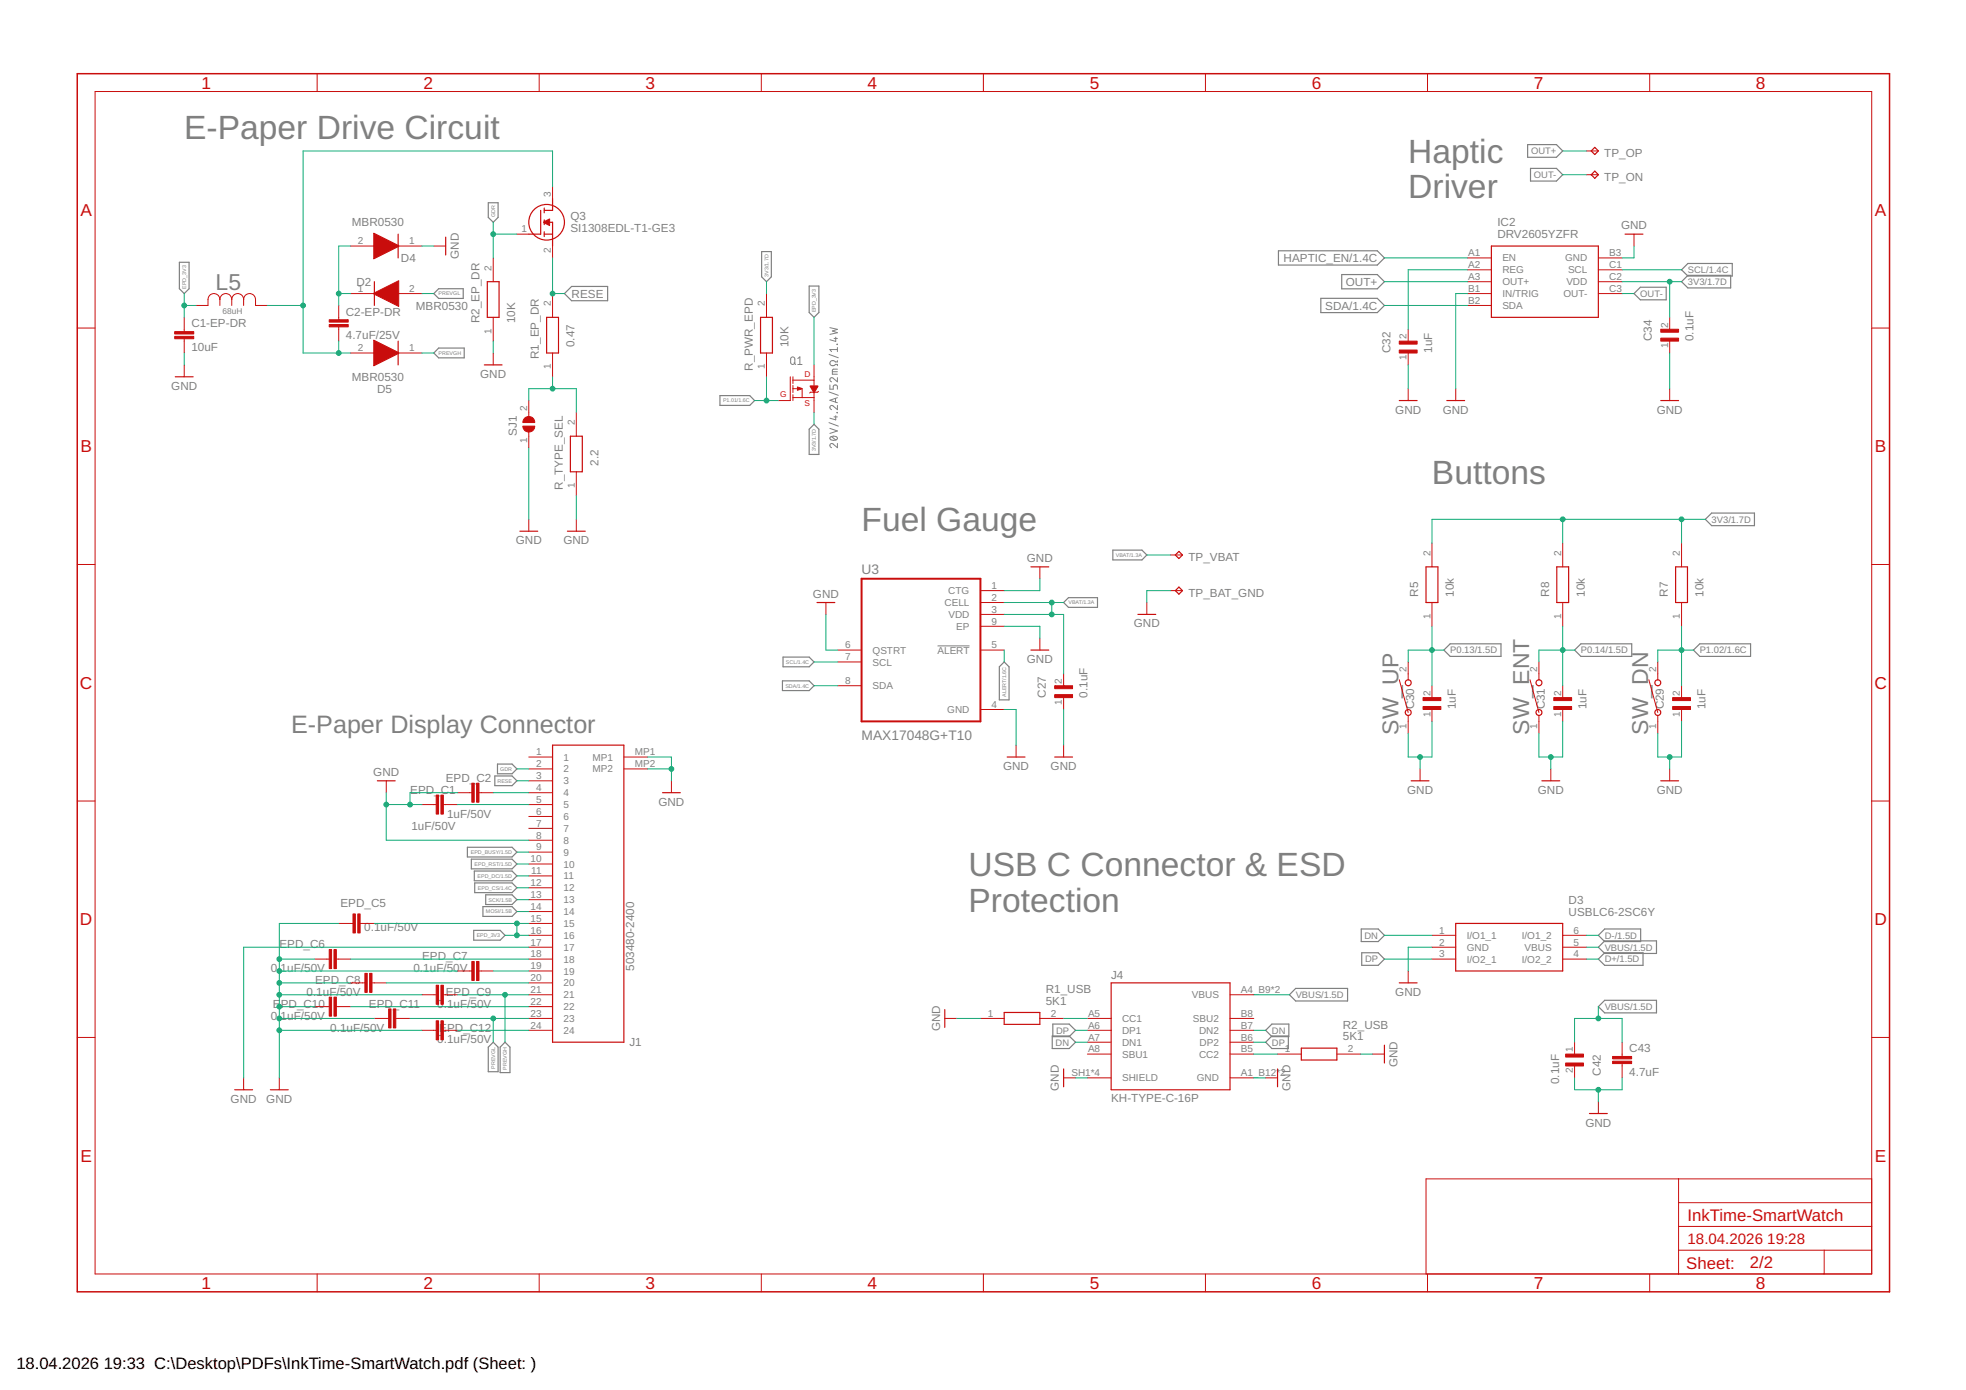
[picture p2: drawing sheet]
<svg xmlns="http://www.w3.org/2000/svg" width="420mm" height="297mm" viewBox="0 0 420 297" stroke-linecap="round" stroke-linejoin="round" font-family="sans-serif">
<g fill="none" stroke="#808080" stroke-width=".21">
<path d="M169.1 76.4l.3-.1 .4 .2 .1 .9a.44 .44 0 0 1-.5 .5 .44 .44 0 0 1-.4-.5zM169.7 77.5l.4 .4M170.5 77.9h.9M170.5 76.6l.4-.3v1.6M177.2 75.7l2 .8M177.4 70l1.6 .4-1.1 .3 1.1 .4-1.6 .4M177.9 79.4h1.1M178.2 72.3h.8M178.6 72.1v.9l-1.2-.4M178.9 73.6h.1zM179 78.9h-.9l-.2 .3v.8h1.1M179 77.1v.2h-.5a.61 .61 0 0 0-.9-.2 .61 .61 0 0 0 0 1 .61 .61 0 0 0 .9-.2h.5v.2"/>
<path d="M179 74.3v.8M179 74.7h-1.6l.3 .4M177.2 90.3l2 .8M177.2 83.8l2 .7M177.4 82.3v.9h.7v-.6a.45 .45 0 0 1 .4-.3 .45 .45 0 0 1 .5 .3v.6M177.4 91.5l1.6 .6-1.6 .5M177.5 93.4a1 1 0 0 1 1.5 .3 .95 .95 0 0 1-1.6 0zM177.7 93.3l.9 .7M178.2 89.1h.8M178.6 85.1v.8M178.6 88.8v.9l-1.2-.3M178.9 88.1l.1 .1z"/>
<path d="M179 94.8v.9l-.9-.8a.44 .44 0 0 0-.7 .1 .44 .44 0 0 0 .3 .7M179 86.6v.9l-.9-.7a.44 .44 0 0 0-.7 .1 .44 .44 0 0 0 .3 .6M179 80.7v.9l-.9-.8a.44 .44 0 0 0-.7 .2 .44 .44 0 0 0 .3 .6M179 85l-1.6 .5 1.6 .6M200.4 138h6.8"/>
</g>
<g fill="none" stroke="#808080" stroke-width=".25">
<path d="M326.5 30.9h6.1l1.4 1.4-1.4 1.3h-6.1zM327.1 36h5.5l1.4 1.3-1.4 1.4h-5.5zM38.3 56h2.1v5.7l-1 1-1.1-1zM104.4 43.3h2v3.2l-1 1-1-1zM162.8 53.8h2v5.4l-1 1-1-1zM273.2 53.6h21.1l1.6 1.5-1.6 1.5h-21.1zM286.7 58.7h7.6l1.6 1.5-1.6 1.5h-7.6zM360.7 58.8h9.2v2.7h-9.2l-1.3-1.3zM360.7 56.3h9.5v2.7h-9.5l-1.3-1.3zM92.7 62.7l1-1h5.3v2.1h-5.3zM93.7 74.4h5.5v2.1h-5.5l-1-1.1zM120.6 62.7l1.6-1.5h7.7v3.1h-7.7z"/>
<path d="M172.9 61.1h2.1v5.7l-1 1-1.1-1zM282.3 63.8h12l1.6 1.5-1.6 1.5h-12zM350.6 61.4h5.5v2.7h-5.5l-1.4-1.4zM153.9 84.5h6.3l1.1 1.1-1.1 1h-6.3zM174 90.7l1 1v5.4h-2.1v-5.4zM237.8 117.6h6.3l1 1-1 1.1h-6.3zM364.4 111l1.4-1.4h9.1v2.7h-9.1zM228.3 127.7h6.2v2.1h-6.2l-1-1zM308.6 138.9l1.3-1.3h10.9v2.7h-10.9zM336.5 138.9l1.4-1.3h10.8v2.7h-10.8zM361.9 138.9l1.4-1.3h10.8v2.7h-10.8zM167.2 145.5h5.7l1.1 1-1.1 1.1h-5.7z"/>
<path d="M167.3 140.4h5.6l1.1 1.1-1.1 1h-5.6zM213.6 142.5l1-1 1 1v7.1h-2zM105.7 165.8h3.7l1.1 1.1-1.1 1h-3.7zM106.3 163.3h3.1l1.1 1-1.1 1.1h-3.1zM99.9 181.1h9.5l1.1 1-1.1 1h-9.5zM100.7 183.6h8.7l1.1 1-1.1 1.1h-8.7zM101.2 198.8h5.7l1 1.1-1 1h-5.7zM101.4 186.1h8l1.1 1.1-1.1 1h-8zM101.5 188.7h7.9l1.1 1-1.1 1.1h-7.9zM103.2 193.7h6.2l1.1 1.1-1.1 1h-6.2zM103.8 191.2h5.6l1.1 1.1-1.1 1h-5.6zM290.9 198.5h3.6l1.4 1.4-1.4 1.3h-3.6z"/>
<path d="M342.9 198.5h7.7v2.7h-7.7l-1.3-1.3zM225 218.8h3.5l1.3 1.4-1.3 1.3h-3.5zM276.9 211.2h11.1v2.7h-11.1l-1.3-1.3zM291 203.6h3.5l1.4 1.4-1.4 1.3h-3.5zM341.6 202.4l1.3-1.3h11.1v2.7h-11.1zM341.6 215.1l1.3-1.3h11.1v2.7h-11.1zM342.9 203.6h8.2v2.7h-8.2l-1.3-1.3zM104.4 223.8l1-1.1 1 1.1v5.2h-2zM107.9 222.7l1.1 1.1v5.4h-2.1v-5.4zM224.9 221.4h3.6l1.3 1.3-1.3 1.4h-3.6zM270.5 220.2l1.3-1.4h3.6v2.7h-3.6zM271.8 221.4h3.5v2.7h-3.5l-1.3-1.4z"/>
</g>
<g fill="none" stroke="#c90d0c" stroke-width=".21">
<path d="M20.3 19.6h379.7v252.6h-379.7zM67.8 15.7v3.9M115.2 15.7v3.9M162.7 15.7v3.9M210.2 15.7v3.9M257.6 15.7v3.9M305.1 15.7v3.9M352.6 15.7v3.9M118.1 39.9v2.5M339 32.3h2.6M339 37.3h2.6M74.9 52.6h5.1"/>
<path d="M85.1 52.6h5.1M92.7 52.6h2.5M105.4 55.1v5.1M110.5 50h2.5M118.1 52.6v2.5M313.6 55.1h5.1M313.6 57.7h5.1M341.6 55.1h5.1M341.6 57.7h5.1M349.2 50v2.6M16.5 70.1h3.8M39.4 67.8v3.1"/>
<path d="M39.4 72.4v3M39.4 78v2.5M47 64a1.27 1.27 0 0 1 1.3-1.3 1.27 1.27 0 0 1 1.2 1.3M47 64a1.27 1.27 0 0 0-1.3-1.3 1.27 1.27 0 0 0-1.3 1.3v1.3h-2.5M47 64v1.3M49.5 64a1.27 1.27 0 0 1 1.3-1.3 1.27 1.27 0 0 1 1.3 1.3M49.5 64v1.3M52.1 64a1.27 1.27 0 0 1 1.2-1.3 1.27 1.27 0 0 1 1.3 1.3v1.3h2.5M52.1 64v1.3M72.4 65.3v3M72.4 69.8v3.1M74.9 62.7h5.1"/>
<path d="M74.9 75.4h5.1M85.1 62.7h5.1M85.1 75.4h5.1M105.4 67.8v5.1M105.4 75.4v2.6M118.1 62.7v5.1M118.1 75.4v5.1M163.8 62.7v5.1M163.8 75.4v5.1M174 78v4.5M300.9 70.4v2.5M300.9 75.4v2.6"/>
<path d="M313.6 60.2h5.1M313.6 62.7h5.1M313.6 65.3h5.1M341.6 60.2h5.1M341.6 62.7h5.1M356.8 67.8v2.6M356.8 72.9v2.5M400 70.1h3.8M113 85.6v3.4M113 92.3v3.5M123.2 88.1v5.1M168.9 80.5v5.1h-2.6"/>
<path d="M169.5 80.5v1.5M169.5 82.4v1.5M169.5 84.3v1.3M169.5 85h4.5M169.5 83.1h1.9v1.9M169.5 81.2h4.5M174 83.8v4.3M174.9 83.6l-.2 .2h-1.5l-.2 .2M300.9 83.1v2.5M311.1 83.1v2.5M356.8 83.1v2.5M113 111v2.5"/>
<path d="M123.2 100.8v5.1M123.2 111v2.5M250.2 118.6h2.5M306 116.1v5M334 116.1v5M359.4 116.1v5M16.5 120.6h3.8M176.5 128.8v2.5M179 138.9h5.1M209.5 138.9h5.1M209.5 126.2h5.1M209.5 128.8h5.1"/>
<path d="M209.5 131.3h5.1M209.5 133.8h5.1M222.2 121.1v2.6M222.2 136.4v2.5M245.1 128.8v2.5M250.2 126.2h2.5M306 128.8v5M334 128.8v5M359.4 128.8v5M400 120.6h3.8M179 141.5h5.1M179 146.5h5.1"/>
<path d="M209.5 151.6h5.1M217.1 159.2v2.6M227.3 144v2.5M227.3 149.1v2.5M227.3 159.2v2.6M299 145.3l1.9 7M300.9 141.5v3.8M300.9 152.9v3.8M306 146.5v2.6M306 151.6v2.6M327 145.3l1.9 7M328.9 141.5v3.8"/>
<path d="M328.9 152.9v3.8M334 146.5v2.6M334 151.6v2.6M352.4 145.3l1.9 7M354.3 141.5v3.8M354.3 152.9v3.8M359.4 146.5v2.6M359.4 151.6v2.6M16.5 171.2h3.8M82.5 166.9v2.5M90.2 171.9h3M94.7 171.9h3.1"/>
<path d="M97.8 169.4h3M102.4 169.4h3M113 161.8h5.1M113 164.3h5.1M113 166.9h5.1M113 169.4h5.1M113 171.9h5.1M113 174.5h5.1M113 177h5.1M113 179.6h5.1M133.3 161.8h5.1M133.3 164.3h5.1"/>
<path d="M143.5 166.9v2.5M303.5 164.3v2.6M331.4 164.3v2.6M356.8 164.3v2.6M400 171.2h3.8M72.4 197.3h3M77 197.3h3M113 182.1h5.1M113 184.6h5.1M113 187.2h5.1M113 189.7h5.1M113 192.3h5.1"/>
<path d="M113 194.8h5.1M113 197.3h5.1M113 199.9h5.1M306 199.9h5.1M334 199.9h5M67.3 205h3.1M67.3 215.1h3.1M71.9 205h3M71.9 215.1h3M74.9 210h3.1M79.5 210h3M80 217.6h3.1"/>
<path d="M84.6 217.6h3M90.2 212.6h3M94.7 212.6h3.1M97.8 207.5h3M102.4 207.5h3M113 202.4h5.1M113 205h5.1M113 207.5h5.1M113 210h5.1M113 212.6h5.1M113 215.1h5.1M113 217.6h5.1"/>
<path d="M201.9 217.6h2.5M209.5 217.6h5.1M222.2 217.6h5.1M232.4 217.6h5.1M262.9 212.6h5M262.9 217.6h5M300.9 207.5v2.5M306 202.4h5.1M306 205h5.1M334 202.4h5M334 205h5M16.5 221.7h3.8"/>
<path d="M52.1 230.3v2.6M59.7 230.3v2.6M90.2 220.2h3M94.7 220.2h3.1M113 220.2h5.1M227.3 230.3h2.5M232.4 220.2h5.1M232.4 225.3h5.1M232.4 222.7h5.1M232.4 230.3h5.1M262.9 220.2h5M262.9 225.3h5"/>
<path d="M262.9 222.7h5M262.9 230.3h5M270.5 230.3h2.5M273 225.3h5.1M285.7 225.3h5.1M293.3 225.3h2.6M336.5 222.7v2.6M336.5 227.8v2.5M341.6 235.4v2.6M346.7 222.7v3.1M346.7 227.3v3M400 221.7h3.8"/>
<path d="M358.7 251.9v20.3M358.7 257h41.3M400 251.9h-95.2v20.3M67.8 272.2v3.9M115.2 272.2v3.9M162.7 272.2v3.9M210.2 272.2v3.9M257.6 272.2v3.9M305.1 272.2v3.9M352.6 272.2v3.9M358.7 267.2h41.3M358.7 262.1h41.3"/>
<path d="M389.8 267.2v5"/>
</g>
<path d="M16.5 15.7h387.3v260.4h-387.3z" fill="none" stroke="#c90d0c" stroke-width=".32"/>
<g fill="none" stroke="#c90d0c" stroke-width=".25">
<path d="M340.8 31.5l.8 .8-.8 .7-.7-.7zM340.8 36.6l.8 .7-.8 .8-.7-.8zM85.1 50v5.1M95.2 50.7v3.8M115.5 45v5h-2.5M116.3 47.5h1.8v5.1M116.3 50h1.8M116.3 44.4v1.1M116.3 47v1M116.3 49.5v1M118.1 42.4v2.6h-1.8M318.7 52.6h22.9v15.2h-22.9z"/>
<path d="M347.3 50h3.8M80 60.2v5.1M85.1 72.9v5.1M103.5 78h3.8M104.1 60.2h2.6v7.6h-2.6zM116.8 67.8h2.6v7.6h-2.6zM162.5 67.8h2.6v7.6h-2.6zM37.5 80.5h3.8M121.9 93.2h2.5v7.6h-2.5zM299 85.6h3.9M309.2 85.6h3.8M354.9 85.6h3.8"/>
<path d="M111.1 113.5h3.8M121.3 113.5h3.8M251.9 117.8l.8 .8-.8 .8-.7-.8zM174.6 128.8h3.8M220.3 121.1h3.8M220.3 138.9h3.8M243.2 131.3h3.8M251.9 125.5l.8 .7-.8 .8-.7-.8zM304.8 121.1h2.5v7.7h-2.5zM332.7 121.1h2.5v7.7h-2.5zM358.1 121.1h2.5v7.7h-2.5zM118.1 159.2h15.2v63.5h-15.2z"/>
<path d="M80.6 166.9h3.9M141.6 169.4h3.8M215.2 161.8h3.9M225.4 161.8h3.8M301.6 166.9h3.8M329.5 166.9h3.8M354.9 166.9h3.8M311.1 197.3h22.9v10.2h-22.9zM201.9 215.8v3.7M214.6 216.4h7.6v2.5h-7.6zM237.5 210h25.4v22.9h-25.4zM299 210h3.9"/>
<path d="M50.2 232.9h3.8M57.8 232.9h3.8M227.3 228.4v3.8M273 228.4v3.8M278.1 224h7.6v2.5h-7.6zM295.9 223.4v3.8M339.7 238h3.8"/>
<circle cx="116.8" cy="47.5" r="3.8"/>
<circle cx="301" cy="145.9" r=".64"/>
<circle cx="301" cy="152.3" r=".64"/>
<circle cx="328.9" cy="145.9" r=".64"/>
<circle cx="328.9" cy="152.3" r=".64"/>
<circle cx="354.3" cy="145.9" r=".64"/>
<circle cx="354.3" cy="152.2" r=".63"/>
</g>
<g fill="#c90d0c" stroke="#c90d0c" stroke-width=".21">
<path d="M75.4 195.3h.5v4.1h-.5z"/>
<path d="M76.5 195.3h.5v4.1h-.5z"/>
<path d="M334.6 225.3h3.8v.6h-3.8z"/>
<path d="M334.6 227.2h3.8v.6h-3.8z"/>
<path d="M344.6 226.8h4.1v.5h-4.1z"/>
<path d="M344.6 225.8h4.1v.5h-4.1z"/>
<path d="M304.1 151h3.8v.6h-3.8z"/>
<path d="M304.1 149.1h3.8v.6h-3.8z"/>
<path d="M332.1 151h3.8v.6h-3.8z"/>
<path d="M332.1 149.1h3.8v.6h-3.8z"/>
<path d="M357.5 151h3.8v.6h-3.8z"/>
<path d="M357.5 149.1h3.8v.6h-3.8z"/>
<path d="M225.4 148.4h3.8v.7h-3.8z"/>
<path d="M225.4 146.5h3.8v.7h-3.8z"/>
<path d="M70.4 69.3h4v.5h-4z"/>
<path d="M70.4 68.3h4v.5h-4z"/>
<path d="M37.3 71.9h4.1v.5h-4.1z"/>
<path d="M37.3 70.9h4.1v.5h-4.1z"/>
<path d="M299 74.8h3.9v.6h-3.9z"/>
<path d="M299 72.9h3.9v.6h-3.9z"/>
<path d="M354.9 72.3h3.8v.6h-3.8z"/>
<path d="M354.9 70.4h3.8v.6h-3.8z"/>
<path d="M101.9 167.4h.5v4h-.5z"/>
<path d="M100.8 167.4h.5v4h-.5z"/>
<path d="M94.2 169.9h.5v4.1h-.5z"/>
<path d="M93.2 169.9h.5v4.1h-.5z"/>
<path d="M71.4 202.9h.5v4.1h-.5z"/>
<path d="M70.4 202.9h.5v4.1h-.5z"/>
<path d="M101.9 205.5h.5v4h-.5z"/>
<path d="M100.8 205.5h.5v4h-.5z"/>
<path d="M79 208h.5v4.1h-.5z"/>
<path d="M78 208h.5v4.1h-.5z"/>
<path d="M94.2 210.5h.5v4.1h-.5z"/>
<path d="M93.2 210.5h.5v4.1h-.5z"/>
<path d="M94.2 218.1h.5v4.1h-.5z"/>
<path d="M93.2 218.1h.5v4.1h-.5z"/>
<path d="M84.1 215.6h.5v4.1h-.5z"/>
<path d="M83.1 215.6h.5v4.1h-.5z"/>
<path d="M71.4 213.1h.5v4h-.5z"/>
<path d="M70.4 213.1h.5v4h-.5z"/>
</g>
<g fill="#c90d0c" stroke="#c90d0c" stroke-width=".21">
<path d="M116.2 47.4l1.3-.6v1.4l-1.3-.6z" fill-rule="evenodd"/>
<path d="M112.2 89.3a1.27 1.27 0 0 1 1.3-.2 1.27 1.27 0 0 1 .8 1.2h-2.6l.1-.5z" fill-rule="evenodd"/>
<path d="M111.7 91.1h2.6a1.27 1.27 0 0 1-1.3 1.2 1.27 1.27 0 0 1-1.3-1.2z" fill-rule="evenodd"/>
<path d="M173.2 82.5h1.6l-.8 1.5z" fill-rule="evenodd"/>
<path d="M170.4 82.7l.9 .4-.9 .3z" fill-rule="evenodd"/>
<path d="M79.9 49.8l5.3 2.7v.2l-5.3 2.6z" fill-rule="evenodd"/>
<path d="M79.9 62.7l5.3-2.7v5.5l-5.3-2.7z" fill-rule="evenodd"/>
<path d="M79.9 72.7l5.3 2.7v.1l-5.3 2.7z" fill-rule="evenodd"/>
</g>
<path d="M184.1 123.7h25.4v30.5h-25.4z" fill="none" stroke="#c90d0c" stroke-width=".42"/>
<g fill="none" stroke="#0dab76" stroke-width=".21">
<path d="M118.1 39.9v-7.6h-53.3v43.1h10.1M334 32.3h5M334 37.3h5M74.9 52.6h-2.5v12.7M90.2 52.6h2.5M105.4 47.5v7.6M105.4 50h5.1M118.1 55.1v7.6h2.5M295.9 55.1h17.7M313.6 57.7h-12.7v12.7M346.7 57.7h12.7M349.2 52.6v2.5h-2.5"/>
<path d="M39.4 62.7v5.1M39.4 75.4v2.6M39.4 65.3h2.5M57.1 65.3h7.7M72.4 62.7h2.5M72.4 72.9v2.5M90.2 62.7h2.5M90.2 75.4h2.5M105.4 72.9v2.5M163.8 60.2v2.5M174 67.8v10.2M295.9 65.3h17.7"/>
<path d="M295.9 60.2h17.7M300.9 78v5.1M313.6 62.7h-2.5v20.4M346.7 62.7h2.5M346.7 60.2h12.7M356.8 60.2v7.6M356.8 75.4v7.7M113 85.6v-2.5h10.2v5M113 95.8v15.2M118.1 80.5v2.6M161.3 85.6h5M163.8 80.5v5.1"/>
<path d="M174 88.1v2.6M123.2 105.9v5.1M245.1 118.6h5.1M334 111v5.1M359.4 111v5.1M364.4 111h-58.4v5.1M176.5 131.3v7.6h2.5M214.6 131.3h12.7v12.7M214.6 133.8h7.6v2.6M214.6 128.8h12.7M214.6 138.9v2.6M222.2 123.7v2.5h-7.6"/>
<path d="M224.8 128.8v2.5M250.2 126.2h-5.1v2.6M306 133.8v12.7M308.6 138.9h-7.7v2.6M334 133.8v12.7M336.5 138.9h-7.6v2.6M359.4 133.8v12.7M361.9 138.9h-7.6v2.6M174 141.5h5M174 146.5h5M214.6 151.6h2.5v7.6M227.3 151.6v7.6"/>
<path d="M306 154.2v7.6h-5.1v-5.1M334 154.2v7.6h-5.1v-5.1M359.4 154.2v7.6h-5.1v-5.1M82.5 171.9h7.7M82.5 169.4v10.2h30.5M97.8 169.4h-10.2v2.5M97.8 171.9h15.2M105.4 169.4h7.6M110.5 164.3h2.5M110.5 166.9h2.5M138.4 161.8h5.1v5.1M138.4 164.3h5.1"/>
<path d="M303.5 161.8v2.5M331.4 161.8v2.5M356.8 161.8v2.5M72.4 197.3h-12.7v33M80 197.3h33M107.9 199.9h5.1M110.5 182.1h2.5M110.5 184.6h2.5M110.5 187.2h2.5M110.5 194.8h2.5M110.5 192.3h2.5M110.5 197.3v2.6"/>
<path d="M110.5 189.7h2.5M295.9 199.9h10.1M339 199.9h2.6M59.7 217.6h20.3M59.7 207.5h38.1M59.7 205h7.6M59.7 210h15.2M59.7 212.6h30.5M59.7 215.1h7.6M74.9 205h38.1M74.9 215.1h38.1M82.5 210h30.5"/>
<path d="M87.6 217.6h25.4M97.8 212.6h15.2M105.4 217.6v5.1M105.4 207.5h7.6M107.9 212.6v10.1M113 202.4h-60.9v27.9M204.4 217.6h5.1M227.3 217.6h5.1M267.9 212.6h7.7M295.9 205h10.1M306 202.4h-5.1v5.1M339 202.4h2.6"/>
<path d="M339 205h2.6M341.6 215.1v2.5M59.7 220.2h30.5M97.8 220.2h15.2M229.8 230.3h2.6M229.8 220.2h2.6M229.8 222.7h2.6M267.9 225.3h5.1M267.9 230.3h2.6M267.9 220.2h2.6M267.9 222.7h2.6M290.8 225.3h2.5"/>
<path d="M336.5 222.7v-5.1h10.2v5.1M336.5 230.3v2.6h10.2v-2.6M341.6 232.9v2.5"/>
</g>
<g fill="#0dab76" stroke="#0dab76" stroke-width=".21">
<circle cx="341.6" cy="232.9" r=".51"/>
<circle cx="303.5" cy="161.8" r=".51"/>
<circle cx="331.4" cy="161.8" r=".51"/>
<circle cx="356.8" cy="161.8" r=".51"/>
<circle cx="143.5" cy="164.3" r=".51"/>
<circle cx="59.7" cy="205" r=".51"/>
<circle cx="59.7" cy="207.5" r=".51"/>
<circle cx="59.7" cy="210" r=".51"/>
<circle cx="59.7" cy="212.6" r=".51"/>
<circle cx="59.7" cy="215.1" r=".51"/>
<circle cx="59.7" cy="217.6" r=".51"/>
<circle cx="59.7" cy="220.2" r=".51"/>
<circle cx="87.6" cy="171.9" r=".51"/>
<circle cx="82.5" cy="171.9" r=".51"/>
<circle cx="105.4" cy="50" r=".51"/>
<circle cx="118.1" cy="62.7" r=".51"/>
<circle cx="110.5" cy="197.3" r=".51"/>
<circle cx="110.5" cy="199.9" r=".51"/>
<circle cx="39.4" cy="65.3" r=".51"/>
<circle cx="107.9" cy="212.6" r=".51"/>
<circle cx="105.4" cy="217.6" r=".51"/>
<circle cx="72.4" cy="75.4" r=".51"/>
<circle cx="64.8" cy="65.3" r=".51"/>
<circle cx="72.4" cy="62.7" r=".51"/>
<circle cx="118.1" cy="83.1" r=".51"/>
<circle cx="356.8" cy="60.2" r=".51"/>
<circle cx="359.4" cy="111" r=".51"/>
<circle cx="334" cy="111" r=".51"/>
<circle cx="163.8" cy="85.6" r=".51"/>
<circle cx="224.8" cy="128.8" r=".51"/>
<circle cx="224.8" cy="131.3" r=".51"/>
<circle cx="359.4" cy="138.9" r=".51"/>
<circle cx="306" cy="138.9" r=".51"/>
<circle cx="334" cy="138.9" r=".51"/>
<circle cx="341.6" cy="217.6" r=".51"/>
</g>
<g font-size="7.2" fill="#808080">
<text x="39.4" y="29.7">E-Paper Drive Circuit</text>
<text x="301" y="34.8">Haptic</text>
<text x="301" y="42.4">Driver</text>
<text x="306" y="103.4">Buttons</text>
<text x="184.1" y="113.5">Fuel Gauge</text>
<text x="207" y="187.2">USB C Connector &amp; ESD</text>
<text x="207" y="194.8">Protection</text>
</g>
<text font-size="5.4" fill="#808080" x="62.2" y="156.7">E-Paper Display Connector</text>
<g font-size="4.9" fill="#808080">
<text x="46.1" y="61.9">L5</text>
<text x="298.9" y="157" transform="rotate(-90 298.9 157)">SW_UP</text>
<text x="326.8" y="157" transform="rotate(-90 326.8 157)">SW_ENT</text>
<text x="352.2" y="157" transform="rotate(-90 352.2 157)">SW_DN</text>
</g>
<g font-size="3.7" fill="#c90d0c">
<text x="43" y="18.9">1</text>
<text x="90.5" y="18.9">2</text>
<text x="138" y="18.9">3</text>
<text x="185.4" y="18.9">4</text>
<text x="232.9" y="18.9">5</text>
<text x="280.3" y="18.9">6</text>
<text x="327.8" y="18.9">7</text>
<text x="375.3" y="18.9">8</text>
<text x="17.2" y="46.1">A</text>
<text x="400.7" y="46.1">A</text>
<text x="17.2" y="96.7">B</text>
<text x="400.7" y="96.7">B</text>
<text x="17.1" y="147.2">C</text>
<text x="400.6" y="147.2">C</text>
<text x="17.1" y="197.7">D</text>
<text x="400.6" y="197.7">D</text>
<text x="17.2" y="248.3">E</text>
<text x="400.7" y="248.3">E</text>
<text x="43" y="275.4">1</text>
<text x="90.5" y="275.4">2</text>
<text x="138" y="275.4">3</text>
<text x="185.4" y="275.4">4</text>
<text x="232.9" y="275.4">5</text>
<text x="280.3" y="275.4">6</text>
<text x="327.8" y="275.4">7</text>
<text x="375.3" y="275.4">8</text>
</g>
<g font-size="3.6" fill="#c90d0c">
<text x="360.6" y="260.8">InkTime-SmartWatch</text>
<text x="360.4" y="271.1">Sheet:</text>
<text x="374" y="271">2/2</text>
</g>
<g font-size="3.5">
<text x="3.5" y="292.5">18.04.2026</text>
<text x="22.2" y="292.5">19:33 C:\Desktop\PDFs\InkTime-SmartWatch.pdf (Sheet: )</text>
</g>
<g font-size="3.2" fill="#c90d0c">
<text x="360.6" y="265.9">18.04.2026</text>
<text x="377.7" y="265.9">19:28</text>
</g>
<g font-size="2.9" fill="#808080">
<text x="184.1" y="122.7">U3</text>
<text x="184.1" y="158.2">MAX17048G+T10</text>
</g>
<g font-size="2.5" fill="#808080">
<text x="342.9" y="33.5">TP_OP</text>
<text x="342.9" y="38.6">TP_ON</text>
<text x="121.9" y="47.1">Q3</text>
<text x="75.2" y="48.4">MBR0530</text>
<text x="121.9" y="49.7">SI1308EDL-T1-GE3</text>
<text x="320" y="50.9">DRV2605YZFR</text>
<text x="320" y="48.4">IC2</text>
<text x="346.4" y="49">GND</text>
<text x="85.7" y="56">D4</text>
<text x="98" y="55.3" transform="rotate(-90 98 55.3)">GND</text>
<text x="274.3" y="56">HAPTIC_EN/1.4C</text>
<text x="76.2" y="61.1">D2</text>
<text x="122.2" y="63.6">RESE</text>
<text x="287.6" y="61.1">OUT+</text>
<text x="40.9" y="70">C1-EP-DR</text>
<text x="73.9" y="67.4">C2-EP-DR</text>
<text x="88.9" y="66.2">MBR0530</text>
<text x="102.5" y="69.1" transform="rotate(-90 102.5 69.1)">R2_EP_DR</text>
<text x="110.1" y="69.1" transform="rotate(-90 110.1 69.1)">10K</text>
<text x="283.2" y="66.2">SDA/1.4C</text>
<text x="40.9" y="75.1">10uF</text>
<text x="73.9" y="72.5">4.7uF/25V</text>
<text x="115.2" y="76.7" transform="rotate(-90 115.2 76.7)">R1_EP_DR</text>
<text x="122.8" y="74.2" transform="rotate(-90 122.8 74.2)">0.47</text>
<text x="168.5" y="74.2" transform="rotate(-90 168.5 74.2)">10K</text>
<text x="297.1" y="75.4" transform="rotate(-90 297.1 75.4)">C32</text>
<text x="306" y="75.4" transform="rotate(-90 306 75.4)">1uF</text>
<text x="353" y="72.9" transform="rotate(-90 353 72.9)">C34</text>
<text x="361.9" y="72.9" transform="rotate(-90 361.9 72.9)">0.1uF</text>
<text x="36.6" y="83.3">GND</text>
<text x="75.2" y="81.4">MBR0530</text>
<text x="80.6" y="83.9">D5</text>
<text x="102.6" y="80.8">GND</text>
<text x="160.9" y="79.2" transform="rotate(-90 160.9 79.2)">R_PWR_EPD</text>
<text x="298.2" y="88.4">GND</text>
<text x="308.3" y="88.4">GND</text>
<text x="354.1" y="88.4">GND</text>
<text x="110.5" y="93.2" transform="rotate(-90 110.5 93.2)">SJ1</text>
<text x="127.9" y="99.6" transform="rotate(-90 127.9 99.6)">2.2</text>
<text x="120.3" y="104.6" transform="rotate(-90 120.3 104.6)">R_TYPE_SEL</text>
<text x="110.2" y="116.3">GND</text>
<text x="120.4" y="116.3">GND</text>
<text x="254" y="119.9">TP_VBAT</text>
<text x="219.5" y="120.1">GND</text>
<text x="173.7" y="127.7">GND</text>
<text x="254" y="127.5">TP_BAT_GND</text>
<text x="303.1" y="127.5" transform="rotate(-90 303.1 127.5)">R5</text>
<text x="310.7" y="127.5" transform="rotate(-90 310.7 127.5)">10k</text>
<text x="331.1" y="127.5" transform="rotate(-90 331.1 127.5)">R8</text>
<text x="338.7" y="127.5" transform="rotate(-90 338.7 127.5)">10k</text>
<text x="356.4" y="127.5" transform="rotate(-90 356.4 127.5)">R7</text>
<text x="364.1" y="127.5" transform="rotate(-90 364.1 127.5)">10k</text>
<text x="242.3" y="134.1">GND</text>
<text x="219.5" y="141.7">GND</text>
<text x="223.5" y="149.1" transform="rotate(-90 223.5 149.1)">C27</text>
<text x="232.4" y="149.1" transform="rotate(-90 232.4 149.1)">0.1uF</text>
<text x="302.2" y="151.6" transform="rotate(-90 302.2 151.6)">C30</text>
<text x="311.1" y="151.6" transform="rotate(-90 311.1 151.6)">1uF</text>
<text x="330.2" y="151.6" transform="rotate(-90 330.2 151.6)">C31</text>
<text x="339.1" y="151.6" transform="rotate(-90 339.1 151.6)">1uF</text>
<text x="355.6" y="151.6" transform="rotate(-90 355.6 151.6)">C29</text>
<text x="364.5" y="151.6" transform="rotate(-90 364.5 151.6)">1uF</text>
<text x="79.8" y="165.8">GND</text>
<text x="95.3" y="167.1">EPD_C2</text>
<text x="214.4" y="164.6">GND</text>
<text x="224.5" y="164.6">GND</text>
<text x="87.7" y="169.6">EPD_C1</text>
<text x="140.7" y="172.2">GND</text>
<text x="300.7" y="169.6">GND</text>
<text x="328.7" y="169.6">GND</text>
<text x="354.1" y="169.6">GND</text>
<text x="87.9" y="177.3">1uF/50V</text>
<text x="95.5" y="174.7">1uF/50V</text>
<text x="72.8" y="193.8">EPD_C5</text>
<text x="335.2" y="195.7">USBLC6-2SC6Y</text>
<text x="335.2" y="193.1">D3</text>
<text x="59.7" y="202.7">EPD_C6</text>
<text x="77.8" y="198.9">0.1uF/50V</text>
<text x="57.9" y="207.7">0.</text>
<text x="60" y="207.7">1uF/50V</text>
<text x="88.4" y="207.7">0.1uF/50V</text>
<text x="90.2" y="205.2">EPD_C7</text>
<text x="135.5" y="207.5" transform="rotate(-90 135.5 207.5)">503480-2400</text>
<text x="237.5" y="209.3">J4</text>
<text x="58.3" y="215.4">E</text>
<text x="60" y="215.4">PD_C10</text>
<text x="65.5" y="212.8">0.1uF/50V</text>
<text x="67.3" y="210.3">EPD_C8</text>
<text x="78.8" y="215.4">EPD_C11</text>
<text x="93.4" y="215.4">0.1uF/50V</text>
<text x="95.3" y="212.8">EPD_C9</text>
<text x="223.5" y="214.7">5K1</text>
<text x="223.5" y="212.2">R1_USB</text>
<text x="298.2" y="212.8">GND</text>
<text x="57.9" y="217.9">0.</text>
<text x="60" y="217.9">1uF/50V</text>
<text x="70.6" y="220.4">0.1uF/50V</text>
<text x="93.9" y="220.4">EPD_C12</text>
<text x="200.9" y="220.4" transform="rotate(-90 200.9 220.4)">GND</text>
<text x="287" y="219.8">R2_USB</text>
<text x="93.4" y="223">0.1uF/50V</text>
<text x="134.5" y="223.6">J1</text>
<text x="287" y="222.3">5K1</text>
<text x="348.2" y="224.9">C43</text>
<text x="226.3" y="233.1" transform="rotate(-90 226.3 233.1)">GND</text>
<text x="275.8" y="233.1" transform="rotate(-90 275.8 233.1)">GND</text>
<text x="298.7" y="228" transform="rotate(-90 298.7 228)">GND</text>
<text x="333.2" y="231.7" transform="rotate(-90 333.2 231.7)">0.1uF</text>
<text x="342.1" y="229.9" transform="rotate(-90 342.1 229.9)">C42</text>
<text x="348.2" y="230">4.7uF</text>
<text x="49.3" y="235.7">GND</text>
<text x="56.9" y="235.7">GND</text>
<text x="237.5" y="235.4">KH-TYPE-C-16P</text>
<text x="338.8" y="240.8">GND</text>
</g>
<g font-size="2.1" fill="#808080">
<text x="117.7" y="42.1" transform="rotate(-90 117.7 42.1)">3</text>
<text x="76.5" y="52.2">2</text>
<text x="87.4" y="52.2">1</text>
<text x="111.5" y="49.7">1</text>
<text x="105" y="57.9" transform="rotate(-90 105 57.9)">2</text>
<text x="117.7" y="54.1" transform="rotate(-90 117.7 54.1)">2</text>
<text x="313.8" y="54.8">A1</text>
<text x="313.8" y="57.3">A2</text>
<text x="313.8" y="59.8">A3</text>
<text x="321.1" y="55.9">EN</text>
<text x="321.1" y="58.4">REG</text>
<text x="334.5" y="55.9">GND</text>
<text x="335.1" y="58.4">SCL</text>
<text x="343.9" y="54.8">B3</text>
<text x="343.9" y="57.3">C1</text>
<text x="343.9" y="59.8">C2</text>
<text x="76.5" y="62.4">1</text>
<text x="87.4" y="62.4">2</text>
<text x="117.7" y="65.5" transform="rotate(-90 117.7 65.5)">2</text>
<text x="163.5" y="65.5" transform="rotate(-90 163.5 65.5)">2</text>
<text x="313.8" y="62.4">B1</text>
<text x="313.8" y="64.9">B2</text>
<text x="321.1" y="61">OUT+</text>
<text x="321.1" y="63.5">IN/TRIG</text>
<text x="334.1" y="63.5">OUT-</text>
<text x="334.7" y="61">VDD</text>
<text x="343.9" y="62.4">C3</text>
<text x="105" y="71.3" transform="rotate(-90 105 71.3)">1</text>
<text x="321.1" y="66">SDA</text>
<text x="356.5" y="70" transform="rotate(-90 356.5 70)">2</text>
<text x="76.5" y="75.1">2</text>
<text x="87.4" y="75.1">1</text>
<text x="300.6" y="77" transform="rotate(-90 300.6 77)">1</text>
<text x="300.6" y="72.5" transform="rotate(-90 300.6 72.5)">2</text>
<text x="356.5" y="74.4" transform="rotate(-90 356.5 74.4)">1</text>
<text x="117.7" y="79" transform="rotate(-90 117.7 79)">1</text>
<text x="163.5" y="79" transform="rotate(-90 163.5 79)">1</text>
<text x="112.7" y="87.8" transform="rotate(-90 112.7 87.8)">2</text>
<text x="112.7" y="94.7" transform="rotate(-90 112.7 94.7)">1</text>
<text x="122.8" y="90.9" transform="rotate(-90 122.8 90.9)">2</text>
<text x="122.8" y="104.3" transform="rotate(-90 122.8 104.3)">1</text>
<text x="305.7" y="118.8" transform="rotate(-90 305.7 118.8)">2</text>
<text x="333.6" y="118.8" transform="rotate(-90 333.6 118.8)">2</text>
<text x="359" y="118.8" transform="rotate(-90 359 118.8)">2</text>
<text x="211.9" y="125.9">1</text>
<text x="201.9" y="129.5">CELL</text>
<text x="202.7" y="127">CTG</text>
<text x="211.9" y="128.4">2</text>
<text x="211.9" y="130.9">3</text>
<text x="202.7" y="132.1">VDD</text>
<text x="204.4" y="134.6">EP</text>
<text x="211.9" y="133.5">9</text>
<text x="305.7" y="132.3" transform="rotate(-90 305.7 132.3)">1</text>
<text x="333.6" y="132.3" transform="rotate(-90 333.6 132.3)">1</text>
<text x="359" y="132.3" transform="rotate(-90 359 132.3)">1</text>
<text x="180.6" y="138.6">6</text>
<text x="180.6" y="141.1">7</text>
<text x="186.5" y="139.7">QSTRT</text>
<text x="186.5" y="142.2">SCL</text>
<text x="200.4" y="139.7">ALERT</text>
<text x="211.9" y="138.6">5</text>
<text x="300.6" y="143.6" transform="rotate(-90 300.6 143.6)">2</text>
<text x="328.5" y="143.6" transform="rotate(-90 328.5 143.6)">2</text>
<text x="353.9" y="143.6" transform="rotate(-90 353.9 143.6)">2</text>
<text x="180.6" y="146.2">8</text>
<text x="186.5" y="147.3">SDA</text>
<text x="226.9" y="146.2" transform="rotate(-90 226.9 146.2)">2</text>
<text x="305.7" y="148.7" transform="rotate(-90 305.7 148.7)">2</text>
<text x="333.6" y="148.7" transform="rotate(-90 333.6 148.7)">2</text>
<text x="359" y="148.7" transform="rotate(-90 359 148.7)">2</text>
<text x="202.4" y="152.4">GND</text>
<text x="211.9" y="151.3">4</text>
<text x="226.9" y="150.6" transform="rotate(-90 226.9 150.6)">1</text>
<text x="300.6" y="155.7" transform="rotate(-90 300.6 155.7)">1</text>
<text x="305.7" y="153.2" transform="rotate(-90 305.7 153.2)">1</text>
<text x="328.5" y="155.7" transform="rotate(-90 328.5 155.7)">1</text>
<text x="333.6" y="153.2" transform="rotate(-90 333.6 153.2)">1</text>
<text x="353.9" y="155.7" transform="rotate(-90 353.9 155.7)">1</text>
<text x="359" y="153.2" transform="rotate(-90 359 153.2)">1</text>
<text x="114.6" y="161.4">1</text>
<text x="135.7" y="161.4">MP1</text>
<text x="114.6" y="164">2</text>
<text x="114.6" y="166.5">3</text>
<text x="120.4" y="162.5">1</text>
<text x="120.4" y="165.1">2</text>
<text x="120.4" y="167.6">3</text>
<text x="126.6" y="162.5">MP1</text>
<text x="126.6" y="165.1">MP2</text>
<text x="135.7" y="164">MP2</text>
<text x="114.6" y="169">4</text>
<text x="114.6" y="171.6">5</text>
<text x="120.4" y="170.2">4</text>
<text x="120.4" y="172.7">5</text>
<text x="114.6" y="174.1">6</text>
<text x="114.6" y="176.7">7</text>
<text x="114.6" y="179.2">8</text>
<text x="120.4" y="175.2">6</text>
<text x="120.4" y="177.8">7</text>
<text x="113.4" y="184.3">10</text>
<text x="114.6" y="181.7">9</text>
<text x="120.4" y="180.3">8</text>
<text x="120.4" y="182.9">9</text>
<text x="120.4" y="185.4">10</text>
<text x="113.4" y="189.4">12</text>
<text x="113.4" y="191.9">13</text>
<text x="113.5" y="186.8">11</text>
<text x="120.4" y="187.9">11</text>
<text x="120.4" y="190.5">12</text>
<text x="113.4" y="194.4">14</text>
<text x="113.4" y="197">15</text>
<text x="120.4" y="193">13</text>
<text x="120.4" y="195.6">14</text>
<text x="113.4" y="199.5">16</text>
<text x="113.4" y="202.1">17</text>
<text x="120.4" y="198.1">15</text>
<text x="120.4" y="200.6">16</text>
<text x="120.4" y="203.2">17</text>
<text x="307.6" y="199.5">1</text>
<text x="307.6" y="202.1">2</text>
<text x="313.5" y="200.6">I/O1_1</text>
<text x="313.5" y="203.2">GND</text>
<text x="325.2" y="200.6">I/O1_2</text>
<text x="325.8" y="203.2">VBUS</text>
<text x="336.3" y="199.5">6</text>
<text x="336.3" y="202.1">5</text>
<text x="113.4" y="204.6">18</text>
<text x="113.4" y="207.1">19</text>
<text x="113.4" y="209.7">20</text>
<text x="120.4" y="205.7">18</text>
<text x="120.4" y="208.2">19</text>
<text x="307.6" y="204.6">3</text>
<text x="313.5" y="205.7">I/O2_1</text>
<text x="325.2" y="205.7">I/O2_2</text>
<text x="336.3" y="204.6">4</text>
<text x="113.4" y="212.2">21</text>
<text x="113.4" y="214.8">22</text>
<text x="120.4" y="210.8">20</text>
<text x="120.4" y="213.3">21</text>
<text x="120.4" y="215.9">22</text>
<text x="254.7" y="213.3">VBUS</text>
<text x="265.2" y="212.2">A4_B9*2</text>
<text x="113.4" y="217.3">23</text>
<text x="113.4" y="219.8">24</text>
<text x="120.4" y="218.4">23</text>
<text x="120.4" y="220.9">24</text>
<text x="211.1" y="217.3">1</text>
<text x="224.6" y="217.3">2</text>
<text x="232.5" y="219.8">A6</text>
<text x="232.5" y="217.3">A5</text>
<text x="239.8" y="220.9">DP1</text>
<text x="239.8" y="218.4">CC1</text>
<text x="255" y="218.4">SBU2</text>
<text x="256.2" y="220.9">DN2</text>
<text x="265.2" y="217.3">B8</text>
<text x="265.2" y="219.8">B7</text>
<text x="232.5" y="224.9">A8</text>
<text x="232.5" y="222.4">A7</text>
<text x="239.8" y="226">SBU1</text>
<text x="239.8" y="223.5">DN1</text>
<text x="256.2" y="226">CC2</text>
<text x="256.4" y="223.5">DP2</text>
<text x="265.2" y="222.4">B6</text>
<text x="265.2" y="224.9">B5</text>
<text x="274.6" y="224.9">1</text>
<text x="288.1" y="224.9">2</text>
<text x="336.2" y="224.9" transform="rotate(-90 336.2 224.9)">1</text>
<text x="229" y="230">SH1*4</text>
<text x="239.8" y="231.1">SHIELD</text>
<text x="255.8" y="231.1">GND</text>
<text x="265.2" y="230">A1_B12*</text>
<text x="273.6" y="230">2</text>
<text x="336.2" y="229.3" transform="rotate(-90 336.2 229.3)">2</text>
</g>
<g font-size="2" fill="#808080">
<text x="327.2" y="33">OUT+</text>
<text x="327.8" y="38">OUT-</text>
<text x="360.7" y="58.4">SCL/1.4C</text>
<text x="350.6" y="63.4">OUT-</text>
<text x="360.7" y="60.9">3V3/1.7D</text>
<text x="365.8" y="111.7">3V3/1.7D</text>
<text x="309.9" y="139.6">P0.13/1.5D</text>
<text x="337.9" y="139.6">P0.14/1.5D</text>
<text x="363.3" y="139.6">P1.02/1.6C</text>
<text x="291.6" y="200.6">DN</text>
<text x="342.9" y="203.1">VBUS/1.5D</text>
<text x="342.9" y="200.6">D-/1.5D</text>
<text x="291.7" y="205.7">DP</text>
<text x="342.9" y="205.7">D+/1.5D</text>
<text x="276.9" y="213.3">VBUS/1.5D</text>
<text x="342.9" y="215.8">VBUS/1.5D</text>
<text x="225.7" y="220.9">DP</text>
<text x="271.8" y="220.9">DN</text>
<text x="225.6" y="223.4">DN</text>
<text x="271.8" y="223.4">DP</text>
</g>
<text font-size="1.8" fill="#808080" x="47.5" y="67">68uH</text>
<g font-size="1.8" fill="#c90d0c">
<text x="171.9" y="80.5">D</text>
<text x="166.8" y="84.8">G</text>
<text x="171.9" y="86.9">S</text>
</g>
<g font-size="1.1" fill="#808080">
<text x="105.8" y="46.5" transform="rotate(-90 105.8 46.5)">GDR</text>
<text x="164.2" y="59.2" transform="rotate(-90 164.2 59.2)">3V3/1.7D</text>
<text x="39.8" y="61.7" transform="rotate(-90 39.8 61.7)">EPD_3V3</text>
<text x="93.7" y="63.1">PREVGL</text>
<text x="174.4" y="66.8" transform="rotate(-90 174.4 66.8)">EPD_3V3</text>
<text x="93.7" y="75.8">PREVGH</text>
<text x="154.5" y="86">P1.01/1.6C</text>
<text x="174.4" y="96.5" transform="rotate(-90 174.4 96.5)">3V3/1.7D</text>
<text x="238.5" y="119">VBAT/1.3A</text>
<text x="228.3" y="129.2">VBAT/1.3A</text>
<text x="168" y="141.9">SCL/1.4C</text>
<text x="167.9" y="146.9">SDA/1.4C</text>
<text x="215" y="148.9" transform="rotate(-90 215 148.9)">ALERT/1.6C</text>
<text x="106.3" y="167.3">RESE</text>
<text x="106.9" y="164.7">GDR</text>
<text x="100.6" y="182.5">EPD_BUSY/1.5D</text>
<text x="101.4" y="185">EPD_RST/1.5D</text>
<text x="102.1" y="187.6">EPD_DC/1.5D</text>
<text x="102.1" y="190.1">EPD_CS/1.4C</text>
<text x="103.8" y="195.2">MOSI/1.5B</text>
<text x="104.4" y="192.6">SCK/1.5B</text>
<text x="101.9" y="200.3">EPD_3V3</text>
<text x="105.8" y="228.4" transform="rotate(-90 105.8 228.4)">PREVGL</text>
<text x="108.3" y="228.6" transform="rotate(-90 108.3 228.6)">PREVGH</text>
</g>
</svg>
